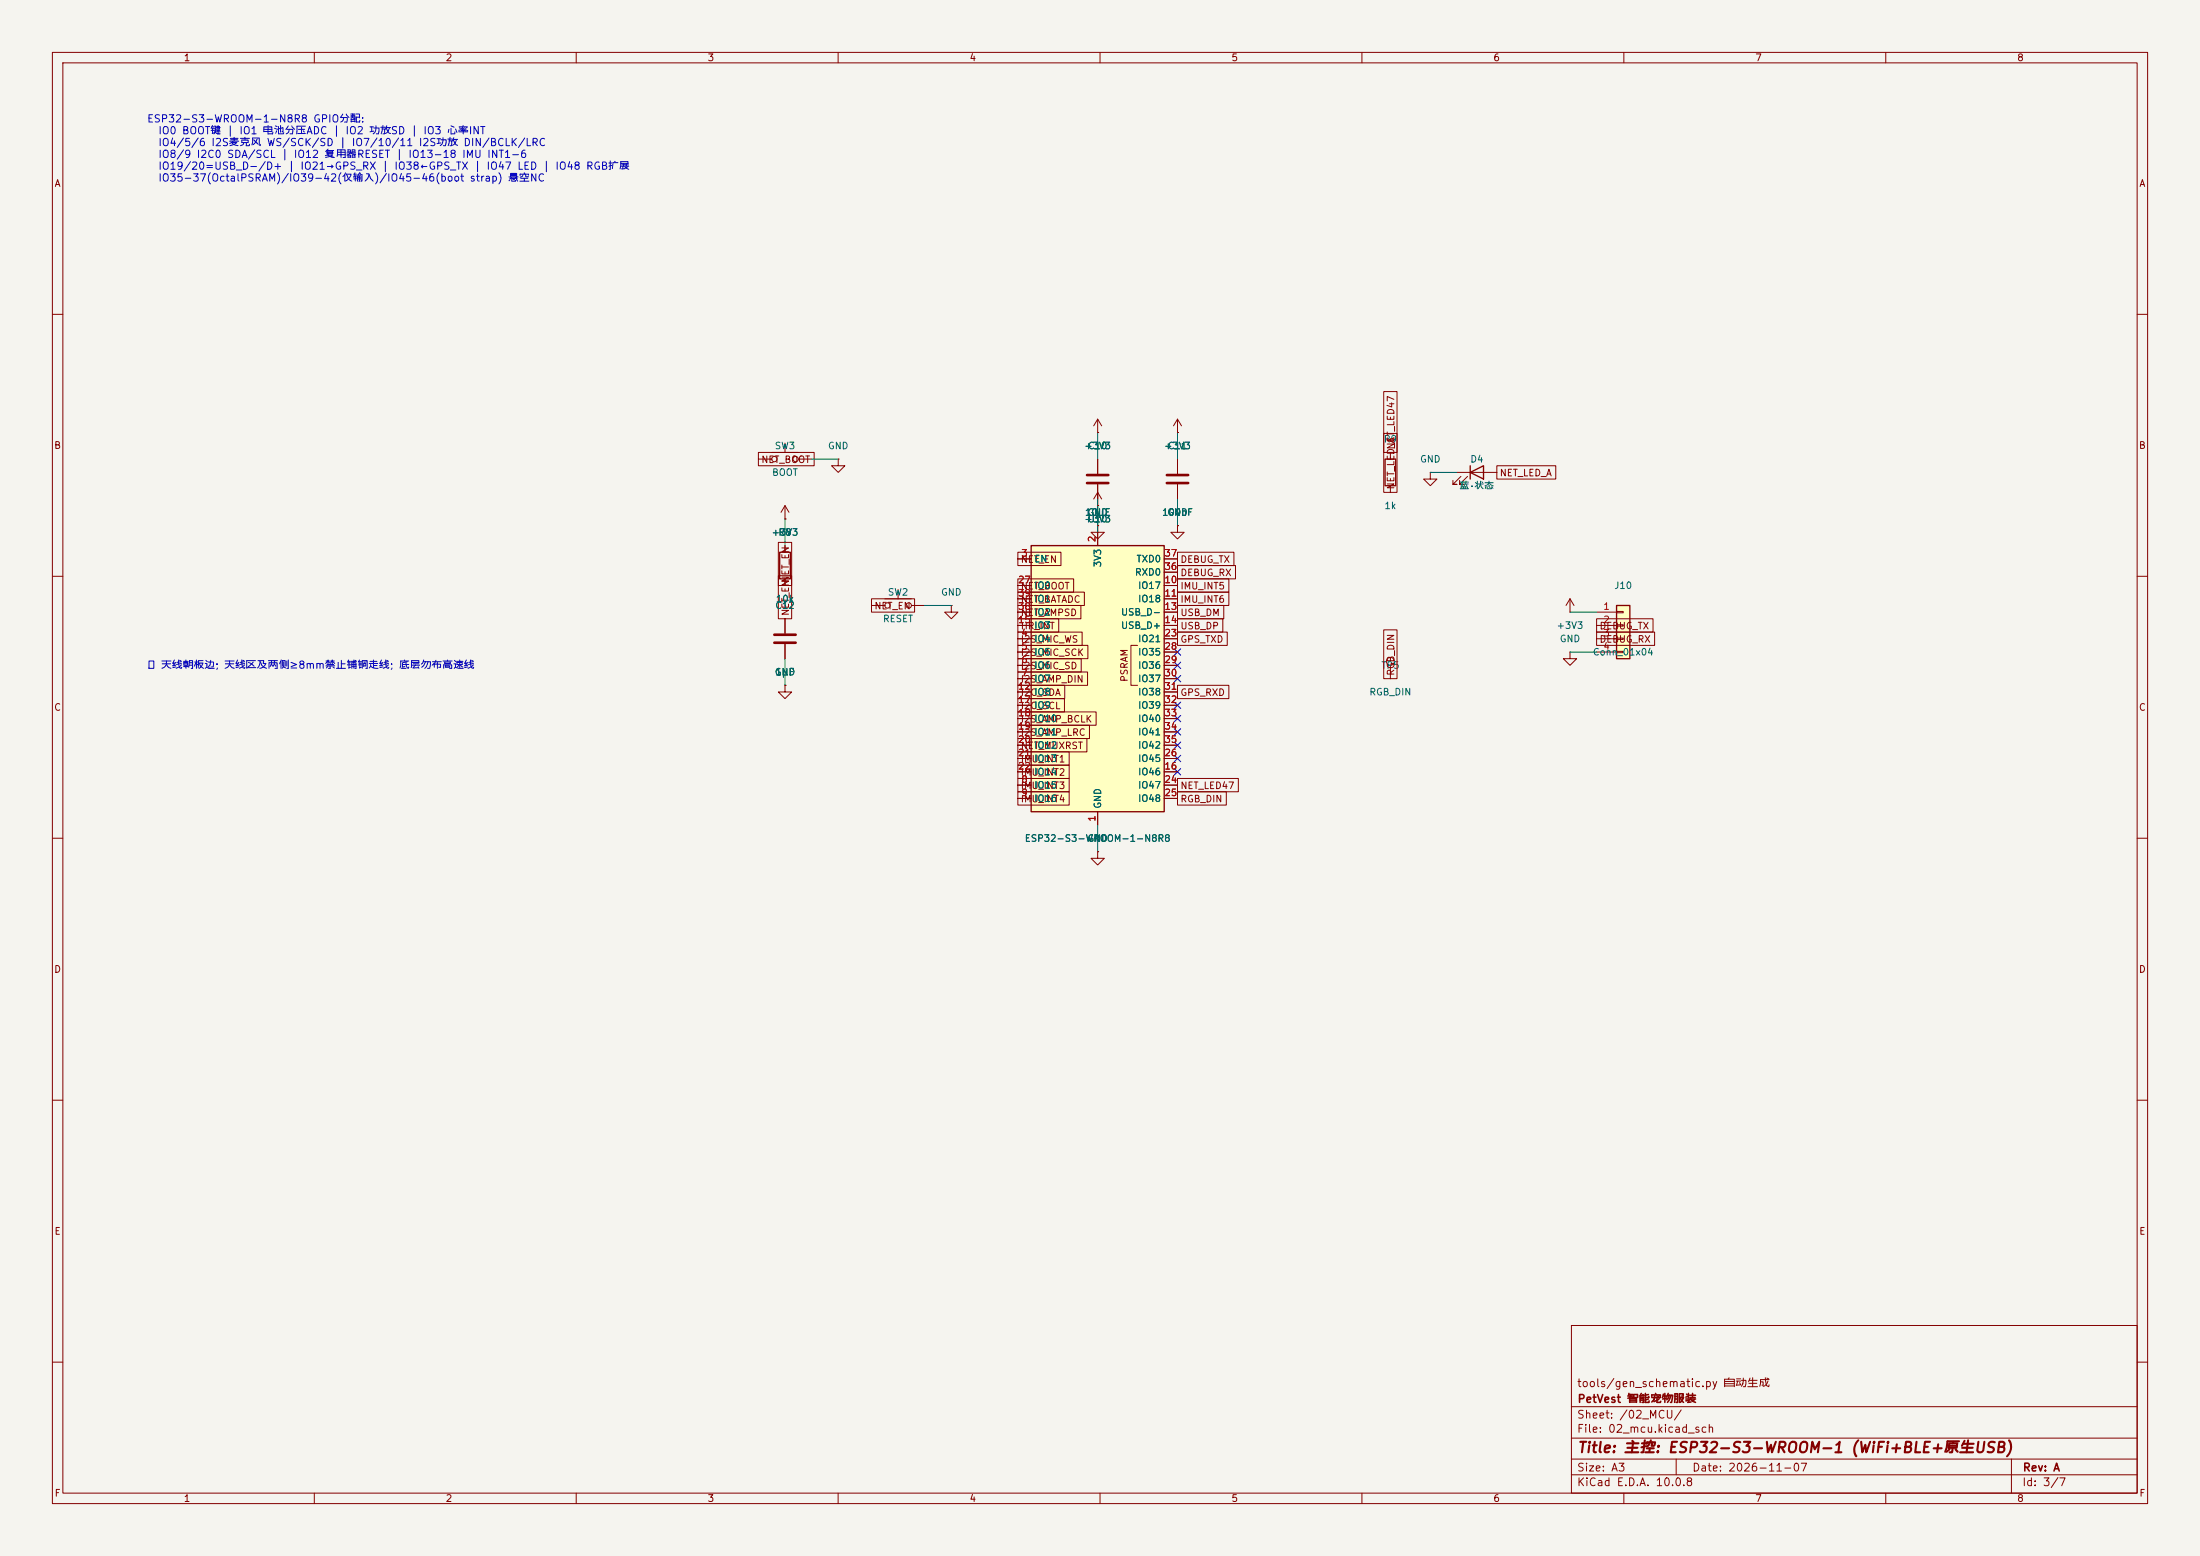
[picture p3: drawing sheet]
<svg xmlns="http://www.w3.org/2000/svg" width="420mm" height="297mm" viewBox="0 0 420 297" stroke-linecap="round" stroke-linejoin="round" font-family="sans-serif">
<path d="M0 0h420v297h-420z" fill="#f5f4ef" stroke="#f5f4ef" stroke-width=".19"/>
<g fill="none" stroke="#840000" stroke-width=".19">
<path d="M10 10h400v277h-400zM12 12h396v273h-396zM60 10v2M110 10v2M160 10v2M210 10v2M260 10v2M310 10v2M360 10v2M10 60h2M408 60h2M144.8 87.6h2.5"/>
<path d="M147.3 86.4h5.1M149.9 99.1h.1M149.9 96.5l-.8 1.3M149.9 96.5l.7 1.3M149.9 84.6v1.8M149.9 96.5v2.6M152.4 87.6h2.5M10 110h2M299.7 116.8h.1M299.7 114.3l-.7 1.3M299.7 114.3l.8 1.3M299.7 114.3v2.5"/>
<path d="M408 110h2M10 160h2M408 160h2M209.5 162.6v1.2h1.3l-1.3 1.3-1.2-1.3h1.2M209.5 162.6h.1M10 210h2M408 210h2M300 253h108v32h-108zM10 260h2M300 278.5h108M300 274.5h108M300 268.5h108"/>
<path d="M320 278.5v3M384 278.5v6.5M408 260h2M60 285v2M110 285v2M160 285v2M210 285v2M260 285v2M300 281.5h108M310 285v2M360 285v2"/>
<circle cx="147.8" cy="87.6" r=".51"/>
<circle cx="151.9" cy="87.6" r=".51"/>
</g>
<path d="M308.6 115.6h2.5v10.1h-2.5z" fill="#ffffc2"/>
<path d="M264.4 87.6h2v5.1h-2zM308.6 115.6h2.5v10.1h-2.5z" fill="none" stroke="#840000" stroke-width=".25"/>
<g fill="none" stroke="#840000" stroke-width=".19">
<path d="M160 87.6v1.3h1.3l-1.3 1.3-1.3-1.3h1.3M160 87.6h.1M208.8 95.3l.7-1.3 .8 1.3M209.5 82.6h.1M209.5 96.5h.1M209.5 80l-.7 1.3M209.5 80l.8 1.3M209.5 80v2.6M209.5 87.6v2.8M209.5 92.5v4M224.8 82.6h.1M224.8 80l-.8 1.3"/>
<path d="M224.8 80l.8 1.3M224.8 80v2.6M224.8 87.6v2.8M224.8 92.5v2.8M265.4 86.4v1.2M265.4 92.7v1.3M273 90.2v1.2h1.3l-1.3 1.3-1.2-1.3h1.2M273 90.2h.1M166.4 115.6h2.5M168.9 114.3h5.1M171.4 112.5v1.8M174 115.6h2.5"/>
<path d="M209.5 100.3v1.3h1.3l-1.3 1.3-1.2-1.3h1.2M209.5 100.3h.1M224.8 100.3v1.3h1.3l-1.3 1.3-1.3-1.3h1.3M224.8 100.3h.1M304.8 116.8h3.8M304.8 119.4h3.8M308.6 116.7h1.3v.3h-1.3zM308.6 119.3h1.3v.2h-1.3zM265.4 127v2.5M299.7 124.5v1.2h1.3l-1.3 1.3-1.3-1.3h1.3M299.7 124.5h.1M304.8 121.9h3.8"/>
<path d="M304.8 124.5h3.8M308.6 121.8h1.3v.2h-1.3zM308.6 124.3h1.3v.3h-1.3z"/>
<circle cx="169.4" cy="115.6" r=".51"/>
<circle cx="173.5" cy="115.6" r=".51"/>
<circle cx="265.4" cy="126.2" r=".76"/>
</g>
<path d="M207.5 90.7h4.1M207.5 92.2h4.1M222.8 90.7h4M222.8 92.2h4" fill="none" stroke="#840000" stroke-width=".51"/>
<path d="M196.8 104.1h25.4v50.8h-25.4z" fill="#ffffc2"/>
<path d="M280.7 90.2l2.5-1.3v2.5zM280.7 88.9v2.5M148.8 105.4h2.1v5.1h-2.1zM196.8 104.1h25.4v50.8h-25.4z" fill="none" stroke="#840000" stroke-width=".25"/>
<g fill="none" stroke="#840000" stroke-width=".19">
<path d="M264.2 74.7h2.5v11.7h-2.5zM144.8 86.4h10.6v2.5h-10.6zM149.9 99.1h.1M209.5 82.6h.1M209.5 96.5h.1M209.5 87.6v2.8M209.5 92.5v2.8M224.8 82.6h.1M224.8 87.6v2.8M224.8 92.5v2.8M264.2 82.7h2.5v11.3h-2.5zM278.1 90.2h7.6"/>
<path d="M278.9 90.9l-1.5 1.6h.7h-.7v-.8M280.2 90.9l-1.6 1.6h.8h-.8v-.8M285.7 88.9h11.3v2.5h-11.3zM148.6 109.9h2.5v8.2h-2.5zM148.6 103.5h2.5v8.3h-2.5zM149.9 104.1v1.3M149.9 110.5v1.3M149.9 118.1v2.8M166.4 114.3h8.2v2.5h-8.2zM181.6 115.6v1.2h1.3l-1.3 1.3-1.3-1.3h1.3M181.6 115.6h.1M194.3 105.4h8.2v2.6h-8.2z"/>
<path d="M194.3 110.5h10.7v2.5h-10.7zM194.3 113h12.7v2.6h-12.7zM194.3 115.6h12v2.5h-12zM194.3 118.1h7.8v2.6h-7.8zM194.3 106.7h2.5M194.3 111.8h2.5M194.3 114.3h2.5M194.3 116.8h2.5M194.3 119.4h2.5M209.5 100.3h.1M209.5 101.6v2.5M222.2 106.7h2.6"/>
<path d="M222.2 111.8h2.6M222.2 114.3h2.6M222.2 116.8h2.6M222.2 119.4h2.6M222.2 109.2h2.6M224.8 110.5h9.8v2.5h-9.8zM224.8 107.9h11.1v2.6h-11.1zM224.8 105.4h10.8v2.6h-10.8zM224.8 118.1h8.6v2.6h-8.6zM224.8 113h9.8v2.6h-9.8zM224.8 115.6h8.8v2.5h-8.8zM224.8 100.3h.1"/>
<path d="M304.8 118.1h10.8v2.6h-10.8zM149.9 130.8v1.3h1.2l-1.2 1.3-1.3-1.3h1.3M149.9 130.8h.1M149.9 122.9v2.8M194.3 120.6h12.3v2.6h-12.3zM194.3 123.2h13.4v2.5h-13.4zM194.3 125.7h12.1v2.6h-12.1zM194.3 128.3h13.3v2.5h-13.3zM194.3 130.8h9v2.6h-9zM194.3 133.3h8.9v2.6h-8.9zM194.3 135.9h15v2.5h-15zM194.3 138.4h13.7v2.6h-13.7z"/>
<path d="M194.3 121.9h2.5M194.3 124.5h2.5M194.3 127h2.5M194.3 129.5h2.5M194.3 132.1h2.5M194.3 134.6h2.5M194.3 137.2h2.5M194.3 139.7h2.5M217.2 123.2h-1.3v7.6h1.3M222.2 121.9h2.6M222.2 124.5h2.6M222.2 127h2.6"/>
<path d="M222.2 129.5h2.6M222.2 132.1h2.6M222.2 134.6h2.6M222.2 137.2h2.6M222.2 139.7h2.6M224.8 130.8h9.8v2.6h-9.8zM224.8 120.6h9.5v2.6h-9.5zM264.2 120.2h2.5v9.3h-2.5zM304.8 120.6h11.1v2.6h-11.1zM194.3 146h9.8v2.6h-9.8zM194.3 148.6h9.8v2.5h-9.8zM194.3 151.1h9.8v2.6h-9.8z"/>
<path d="M194.3 141h13.2v2.5h-13.2zM194.3 143.5h9.8v2.6h-9.8zM194.3 149.9h2.5M194.3 152.4h2.5M194.3 147.3h2.5M194.3 142.2h2.5M194.3 144.8h2.5M209.5 154.9v2.6M222.2 149.9h2.6M222.2 152.4h2.6M222.2 147.3h2.6M222.2 142.2h2.6"/>
<path d="M222.2 144.8h2.6M224.8 148.6h11.6v2.5h-11.6zM224.8 151.1h9.3v2.6h-9.3zM209.5 162.6h.1"/>
</g>
<path d="M147.8 121.2h4.1M147.8 122.7h4.1" fill="none" stroke="#840000" stroke-width=".51"/>
<path d="M149.9 99.1v5M154.9 87.6h5.1M209.5 82.6v5M209.5 95.3v6.3M224.8 82.6v5M224.8 95.3v5M273 90.2h5.1M176.5 115.6h5.1M299.7 116.8h5.1M149.9 125.7v5.1M299.7 124.5h5.1M209.5 157.5v5.1" fill="none" stroke="#009600" stroke-width=".19"/>
<g fill="none" stroke="#000084" stroke-width=".19">
<path d="M224.2 134l1.2 1.2M224.2 128.9l1.2 1.2M224.2 126.4l1.2 1.2M224.2 123.9l1.2 1.2M224.2 139.1l1.2 1.2M224.2 136.6l1.2 1.2M225.4 134l-1.2 1.2M225.4 128.9l-1.2 1.2M225.4 126.4l-1.2 1.2M225.4 123.9l-1.2 1.2M225.4 139.1l-1.2 1.2M225.4 136.6l-1.2 1.2"/>
<path d="M224.2 146.7l1.2 1.2M224.2 144.2l1.2 1.2M224.2 141.6l1.2 1.2M225.4 146.7l-1.2 1.2M225.4 144.2l-1.2 1.2M225.4 141.6l-1.2 1.2"/>
</g>
<text font-size="2" fill="#840000" x="301" y="277.8">Title: 主控: ESP32-S3-WROOM-1 (WiFi+BLE+原生USB)</text>
<g font-size="1.5" fill="#840000">
<text x="300.9" y="265.1">tools/gen_schematic.py 自动生成</text>
<text x="301" y="268.1">PetVest 智能宠物服装</text>
<text x="300.9" y="273.8">File: 02_mcu.kicad_sch</text>
<text x="300.9" y="271.1">Sheet: /02_MCU/</text>
<text x="300.9" y="281.2">Size: A3</text>
<text x="322.9" y="281.2">Date: 2026-11-07</text>
<text x="386" y="281.2">Rev: A</text>
<text x="300.9" y="284">KiCad E.D.A. 10.0.8</text>
<text x="385.9" y="284">Id: 3/7</text>
</g>
<g font-size="1.4" fill="#0000c2">
<text x="28" y="23.7">ESP32-S3-WROOM-1-N8R8 GPIO分配:</text>
<text x="30.1" y="26">IO0 BOOT键 | IO1 电池分压ADC | IO2 功放SD | IO3 心率INT</text>
<text x="30.1" y="28.2">IO4/5/6 I2S麦克风 WS/SCK/SD | IO7/10/11 I2S功放 DIN/BCLK/LRC</text>
<text x="30.1" y="30.5">IO8/9 I2C0 SDA/SCL | IO12 复用器RESET | IO13-18 IMU INT1-6</text>
<text x="30.1" y="32.7">IO19/20=USB_D-/D+ | IO21→GPS_RX | IO38←GPS_TX | IO47 LED | IO48 RGB扩展</text>
<text x="30.1" y="35">IO35-37(OctalPSRAM)/IO39-42(仅输入)/IO45-46(boot strap) 悬空NC</text>
<text x="28" y="128">⚠ 天线朝板边; 天线区及两侧≥8mm禁止铺铜走线; 底层勿布高速线</text>
</g>
<g font-size="1.3" fill="#840000">
<text x="35" y="12">1</text>
<text x="85" y="12">2</text>
<text x="135" y="12">3</text>
<text x="185" y="12">4</text>
<text x="235" y="12">5</text>
<text x="285" y="12">6</text>
<text x="335" y="12">7</text>
<text x="385" y="12">8</text>
<text x="10.3" y="36">A</text>
<text x="408.3" y="36">A</text>
<text x="10.2" y="86">B</text>
<text x="145.2" y="88.7">NET_BOOT</text>
<text x="266.5" y="85.9" transform="rotate(-90 266.5 85.9)">NET_LED47</text>
<text x="408.2" y="86">B</text>
<text x="266.5" y="93.5" transform="rotate(-90 266.5 93.5)">NET_LED_A</text>
<text x="286.2" y="91.2">NET_LED_A</text>
<text x="194.8" y="107.7">NET_EN</text>
<text x="225.2" y="107.7">DEBUG_TX</text>
<text x="194.8" y="112.8">NET_BOOT</text>
<text x="225.2" y="112.8">IMU_INT5</text>
<text x="225.2" y="110.3">DEBUG_RX</text>
<text x="150.9" y="117.7" transform="rotate(-90 150.9 117.7)">NET_EN</text>
<text x="166.8" y="116.6">NET_EN</text>
<text x="194.8" y="115.4">NET_BATADC</text>
<text x="194.8" y="117.9">NET_AMPSD</text>
<text x="225.2" y="115.4">IMU_INT6</text>
<text x="225.2" y="117.9">USB_DM</text>
<text x="194.8" y="123">I2S_MIC_WS</text>
<text x="194.8" y="125.5">I2S_MIC_SCK</text>
<text x="194.8" y="120.4">HR_INT</text>
<text x="225.2" y="120.4">USB_DP</text>
<text x="225.2" y="123">GPS_TXD</text>
<text x="305.2" y="123">DEBUG_RX</text>
<text x="305.2" y="120.4">DEBUG_TX</text>
<text x="194.8" y="128.1">I2S_MIC_SD</text>
<text x="194.8" y="130.6">I2S_AMP_DIN</text>
<text x="215.6" y="130.3" transform="rotate(-90 215.6 130.3)">PSRAM</text>
<text x="266.5" y="129.1" transform="rotate(-90 266.5 129.1)">RGB_DIN</text>
<text x="10.2" y="136">C</text>
<text x="194.8" y="133.1">I2C_SDA</text>
<text x="194.8" y="135.7">I2C_SCL</text>
<text x="225.2" y="133.1">GPS_RXD</text>
<text x="408.2" y="136">C</text>
<text x="194.8" y="138.2">I2S_AMP_BCLK</text>
<text x="194.8" y="140.8">I2S_AMP_LRC</text>
<text x="194.8" y="143.3">NET_MUXRST</text>
<text x="194.8" y="148.4">IMU_INT2</text>
<text x="194.8" y="145.8">IMU_INT1</text>
<text x="194.8" y="150.9">IMU_INT3</text>
<text x="194.8" y="153.5">IMU_INT4</text>
<text x="225.2" y="150.9">NET_LED47</text>
<text x="225.2" y="153.5">RGB_DIN</text>
<text x="10.2" y="186">D</text>
<text x="408.2" y="186">D</text>
<text x="10.3" y="236">E</text>
<text x="408.3" y="236">E</text>
<text x="10.3" y="286">F</text>
<text x="35" y="287">1</text>
<text x="85" y="287">2</text>
<text x="135" y="287">3</text>
<text x="185" y="287">4</text>
<text x="235" y="287">5</text>
<text x="285" y="287">6</text>
<text x="335" y="287">7</text>
<text x="385" y="287">8</text>
<text x="408.3" y="286">F</text>
</g>
<g font-size="1.3" fill="#006464">
<text x="147.8" y="86.1">SW3</text>
<text x="158" y="86.1">GND</text>
<text x="206.9" y="86.1">+3V3</text>
<text x="207.6" y="86.1">C10</text>
<text x="222.1" y="86.1">+3V3</text>
<text x="222.8" y="86.1">C11</text>
<text x="264.1" y="84.8">R9</text>
<text x="271" y="88.6">GND</text>
<text x="280.6" y="88.6">D4</text>
<text x="147.3" y="91.1">BOOT</text>
<text x="278.5" y="93.7">蓝·状态</text>
<text x="206.9" y="100">+3V3</text>
<text x="207" y="98.8">10µF</text>
<text x="207.5" y="98.8">GND</text>
<text x="207.5" y="100">U10</text>
<text x="221.7" y="98.8">100nF</text>
<text x="222.7" y="98.8">GND</text>
<text x="264.2" y="97.5">1k</text>
<text x="147.2" y="102.6">+3V3</text>
<text x="148.5" y="102.6">R8</text>
<text x="197.3" y="107.6">EN</text>
<text x="216.9" y="107.6">TXD0</text>
<text x="169.4" y="114">SW2</text>
<text x="179.5" y="114">GND</text>
<text x="197.3" y="112.7">IO0</text>
<text x="210.5" y="108.4" transform="rotate(-90 210.5 108.4)">3V3</text>
<text x="216.6" y="110.2">RXD0</text>
<text x="217.2" y="112.7">IO17</text>
<text x="308.1" y="112.7">J10</text>
<text x="147.9" y="116.5">C12</text>
<text x="148" y="115.3">10k</text>
<text x="168.5" y="119.1">RESET</text>
<text x="197.3" y="117.8">IO2</text>
<text x="197.3" y="115.3">IO1</text>
<text x="213.9" y="117.8">USB_D-</text>
<text x="217.2" y="115.3">IO18</text>
<text x="197.3" y="122.9">IO4</text>
<text x="197.3" y="125.4">IO5</text>
<text x="197.3" y="120.3">IO3</text>
<text x="213.9" y="120.3">USB_D+</text>
<text x="217.2" y="122.9">IO21</text>
<text x="217.2" y="125.4">IO35</text>
<text x="297.1" y="120.3">+3V3</text>
<text x="297.7" y="122.9">GND</text>
<text x="304" y="125.4">Conn_01x04</text>
<text x="147.8" y="129.2">GND</text>
<text x="147.9" y="129.2">1µF</text>
<text x="197.3" y="128">IO6</text>
<text x="197.3" y="130.5">IO7</text>
<text x="217.2" y="128">IO36</text>
<text x="217.2" y="130.5">IO37</text>
<text x="263.6" y="128">TP5</text>
<text x="197.3" y="133">IO8</text>
<text x="197.3" y="135.6">IO9</text>
<text x="217.2" y="133">IO38</text>
<text x="217.2" y="135.6">IO39</text>
<text x="261.3" y="133">RGB_DIN</text>
<text x="197.3" y="138.1">IO10</text>
<text x="197.3" y="140.7">IO11</text>
<text x="197.3" y="143.2">IO12</text>
<text x="217.2" y="138.1">IO40</text>
<text x="217.2" y="140.7">IO41</text>
<text x="217.2" y="143.2">IO42</text>
<text x="197.3" y="145.7">IO13</text>
<text x="197.3" y="148.3">IO14</text>
<text x="217.2" y="148.3">IO46</text>
<text x="217.2" y="145.7">IO45</text>
<text x="197.3" y="150.8">IO15</text>
<text x="197.3" y="153.4">IO16</text>
<text x="210.5" y="154.5" transform="rotate(-90 210.5 154.5)">GND</text>
<text x="217.2" y="150.8">IO47</text>
<text x="217.2" y="153.4">IO48</text>
<text x="195.5" y="161">ESP32-S3-WROOM-1-N8R8</text>
<text x="207.5" y="161">GND</text>
</g>
<g font-size="1.3" fill="#a90000">
<text x="194.8" y="106.5">3</text>
<text x="209.4" y="103.6" transform="rotate(-90 209.4 103.6)">2</text>
<text x="222.2" y="106.5">37</text>
<text x="194.2" y="111.6">27</text>
<text x="222.2" y="111.6">10</text>
<text x="222.2" y="109.1">36</text>
<text x="194.2" y="119.2">15</text>
<text x="194.2" y="116.7">38</text>
<text x="194.2" y="114.2">39</text>
<text x="222.2" y="114.2">11</text>
<text x="222.2" y="116.7">13</text>
<text x="222.2" y="119.2">14</text>
<text x="306" y="116.7">1</text>
<text x="306" y="119.2">2</text>
<text x="194.8" y="121.8">4</text>
<text x="194.8" y="124.3">5</text>
<text x="222.2" y="121.8">23</text>
<text x="222.2" y="124.3">28</text>
<text x="306" y="121.8">3</text>
<text x="306" y="124.3">4</text>
<text x="194.2" y="131.9">12</text>
<text x="194.8" y="126.9">6</text>
<text x="194.8" y="129.4">7</text>
<text x="222.2" y="126.9">29</text>
<text x="222.2" y="129.4">30</text>
<text x="222.2" y="131.9">31</text>
<text x="194.2" y="134.5">17</text>
<text x="194.2" y="137">18</text>
<text x="222.2" y="134.5">32</text>
<text x="222.2" y="137">33</text>
<text x="194.2" y="139.6">19</text>
<text x="194.2" y="142.1">20</text>
<text x="222.2" y="139.6">34</text>
<text x="222.2" y="142.1">35</text>
<text x="194.2" y="144.6">21</text>
<text x="194.2" y="147.2">22</text>
<text x="194.8" y="149.7">8</text>
<text x="222.2" y="147.2">16</text>
<text x="222.2" y="149.7">24</text>
<text x="222.2" y="144.6">26</text>
<text x="194.8" y="152.3">9</text>
<text x="222.2" y="152.3">25</text>
<text x="209.4" y="156.9" transform="rotate(-90 209.4 156.9)">1</text>
</g>
</svg>
